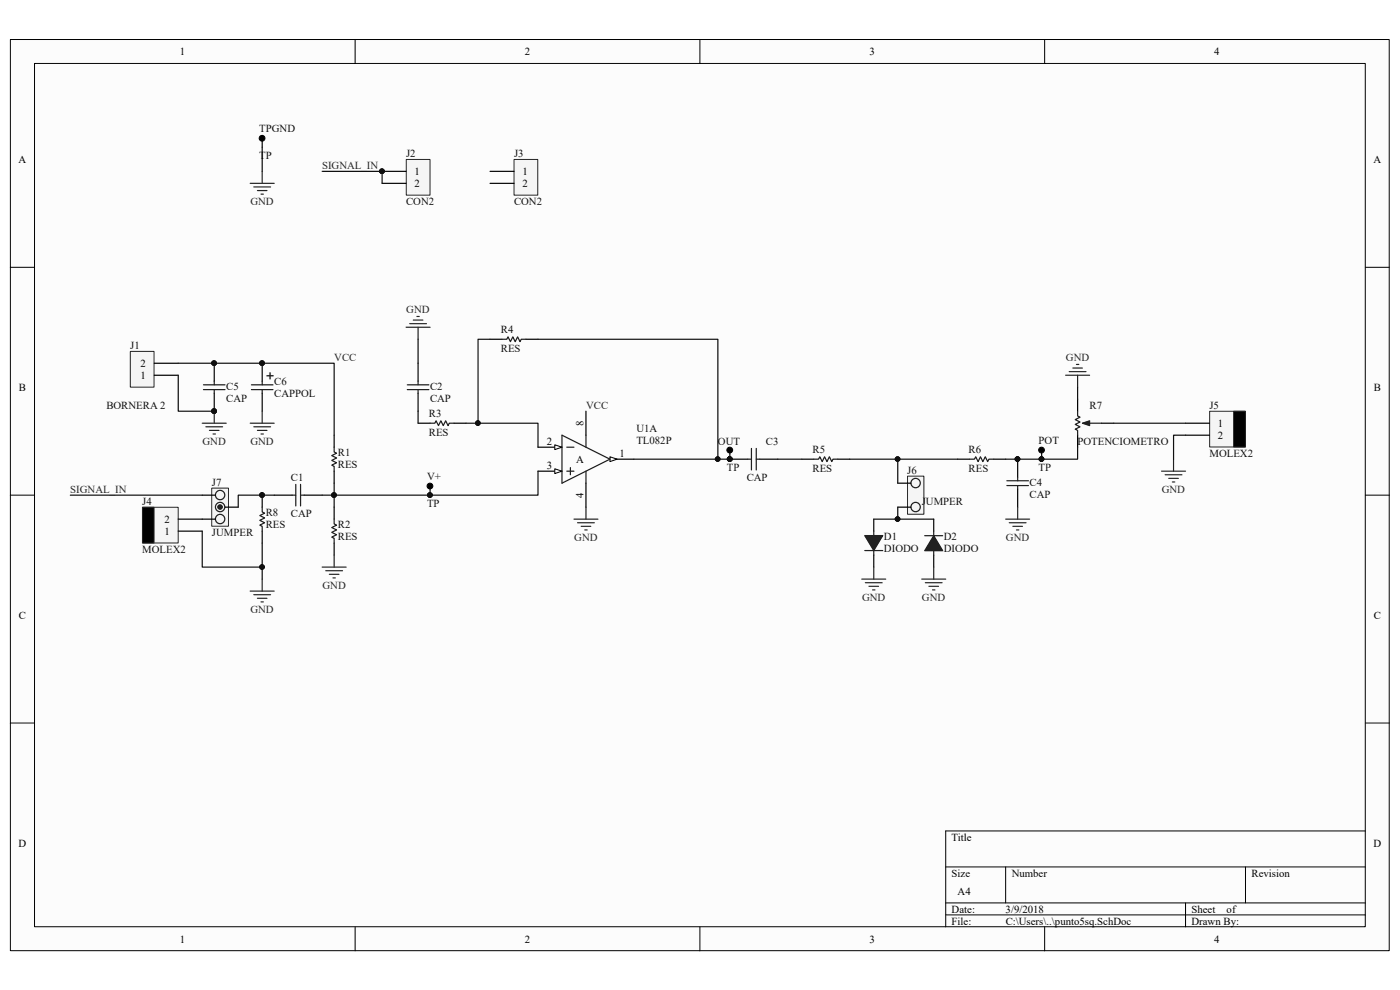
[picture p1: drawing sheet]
<svg xmlns="http://www.w3.org/2000/svg" width="297mm" height="210mm" viewBox="0 0 297 210" stroke-linecap="round" stroke-linejoin="round" font-family="sans-serif">
<path d="M2.2 8.4h292.5v193.3h-292.5z" fill="#fcfcfc"/>
<path d="M2.2 8.4h292.5v193.3h-292.5z" fill="none" stroke="#000" stroke-width=".21"/>
<path d="M7.4 13.5h282.2v183.1h-282.2z" fill="#fcfcfc"/>
<g fill="none" stroke="#000" stroke-width=".21">
<path d="M7.3 13.5h282.3v183.1h-282.3zM75.3 8.4v5.1M148.5 8.4v5.1M221.6 8.4v5.1M2.2 56.7h5.1M289.7 56.7h5.1M2.2 105h5.1M289.7 105h5.1M2.2 153.4h5.1M289.7 153.4h5.1M289.7 176.3h-89.1v20.3M75.3 196.6v5.1"/>
<path d="M148.5 196.6v5.1M200.6 183.9h89.1M200.6 191.5h89.1M200.6 194.1h89.1M213.4 183.9v7.6M221.6 196.6v5.1M251.5 191.5v5.1M264.2 183.9v7.6"/>
</g>
<path d="M104 72h2.5M111.6 72h2.5M70.9 92.3v2.6M70.9 100v2.5M88.7 89.8h2.5M96.3 89.8h2.6M170.1 97.4h2.5M177.7 97.4h2.6M203.2 97.4h2.5M210.8 97.4h2.6M70.9 107.6v2.5M70.9 115.2v2.6" fill="none" stroke="#000" stroke-width=".25"/>
<path d="M106.5 72h1l.3-.5 .5 1 .5-1 .5 1 .5-1 .5 1 .3-.5h1M70.9 94.9v1l.5 .2-1 .5 1 .6-1 .5 1 .5-1 .5 .5 .2v1.1M91.2 89.8h1.1l.2-.5 .5 1 .5-1 .5 1 .5-1 .6 1 .2-.5h1M172.6 97.4h1.1l.2-.5 .5 1 .5-1 .5 1 .6-1 .5 1 .2-.5h1M205.7 97.4h1l.3-.5 .5 1 .5-1 .5 1 .5-1 .5 1 .3-.5h1M231.2 89.8h2.5M70.9 110.1v1l.5 .3-1 .5 1 .5-1 .5 1 .5-1 .5 .5 .3v1" fill="none" stroke="#1c1c1c" stroke-width=".25"/>
<path d="M86.2 69.4h5M86.9 68.7h3.6M87.7 67.9h2M88.4 67.1h.6M88.7 69.4v2.6M121.8 110.1h5.1M122.5 110.9h3.6M123.3 111.7h2M124.1 112.4h.5M124.3 107.6v2.5" fill="none" stroke="#262626" stroke-width=".25"/>
<path d="M229.6 89.8l1.6-.5v1z" fill="#1c1c1c"/>
<path d="M43.2 82.7h4.5M43.2 81.6h4.5M45.5 80.9v.7M45.5 82.7v.7M228.6 87.2v1.1l.5 .2-1 .5 1 .5-1 .5 1 .5-1 .6 .5 .2v1M229.6 89.8l1.6-.5v1zM55.6 107.6v1l.5 .3-1 .5 1 .5-1 .5 1 .5-1 .5 .5 .3v1M62 105h.7M62.7 102.8v4.5M63.8 105h.7M63.8 102.8v4.5M183.5 116.8h3.8" fill="none" stroke="#1c1c1c" stroke-width=".25"/>
<path d="M45.5 77.1v3.8M45.5 83.4v3.8M228.6 84.7v2.5M228.6 92.3v2.6M233.7 89.8h2.5M55.6 105v2.6M55.6 112.7v2.5M58.2 105h3.8M64.5 105h3.8M185.4 110.1v2.6M185.4 117.8v2.5" fill="none" stroke="#000" stroke-width=".25"/>
<g fill="none" stroke="#262626" stroke-width=".25">
<path d="M42.9 89.8h5.1M43.7 90.5h3.5M44.4 91.3h2.1M45.2 92.1h.5M45.5 87.2v2.6M70.9 117.8v2.5M53.1 125.4h5.1M53.8 126.2h3.6M54.6 126.9h2M55.4 127.7h.5M55.6 122.9v2.5M68.3 120.3h5.1"/>
<path d="M69.1 121.1h3.6M69.9 121.8h2M70.6 122.6h.5"/>
</g>
<g fill="#0e0e0e" stroke="#0e0e0e" stroke-width=".21">
<circle cx="45.4" cy="77" r=".49"/>
<circle cx="45.4" cy="87.2" r=".49"/>
<circle cx="55.6" cy="105" r=".49"/>
</g>
<path d="M88.7 72v5.1M88.7 87.2v2.6" fill="none" stroke="#0e0e0e" stroke-width=".25"/>
<path d="M183.5 113.6h3.8l-1.9 3.2z" fill="#1c1c1c"/>
<path d="M183.5 113.6h3.8l-1.9 3.2zM185.4 112.7v.9M185.4 116.8v1M196.2 113.6h3.8" fill="none" stroke="#1c1c1c" stroke-width=".25"/>
<path d="M198.1 110.1v2.6M198.1 117.8v2.5" fill="none" stroke="#000" stroke-width=".25"/>
<path d="M198.1 113.6l1.9 3.2h-3.8z" fill="#1c1c1c"/>
<path d="M198.1 113.6l1.9 3.2h-3.8zM198.1 112.7v.9M198.1 116.8v1M213.6 103h4.6M213.6 102h4.6M215.9 101.2v.8M215.9 103v.8" fill="none" stroke="#1c1c1c" stroke-width=".25"/>
<path d="M165 97.4h5.1" fill="none" stroke="#0e0e0e" stroke-width=".25"/>
<g fill="none" stroke="#262626" stroke-width=".25">
<path d="M226.1 79.6h5.1M226.8 78.8h3.6M227.6 78.1h2M228.4 77.3h.5M228.6 79.6v2.5M213.4 110.1h5M214.1 110.9h3.6M214.9 111.7h2M215.6 112.4h.6M215.9 107.6v2.5M182.8 122.9h5.1M183.6 123.6h3.6"/>
<path d="M184.4 124.4h2M185.1 125.1h.5M185.4 120.3v2.6M195.5 122.9h5.1M196.3 123.6h3.6M197.1 124.4h2M197.8 125.1h.5M198.1 120.3v2.6"/>
</g>
<path d="M215.9 97.4v3.8M215.9 103.8v3.8" fill="none" stroke="#000" stroke-width=".25"/>
<circle cx="215.9" cy="97.4" r=".49" fill="#0e0e0e" stroke="#0e0e0e" stroke-width=".21"/>
<path d="M27.7 74.6h5v7.5h-5z" fill="#f5f5f5"/>
<path d="M27.6 74.5h5.1v7.6h-5.1z" fill="none" stroke="#262626" stroke-width=".21"/>
<path d="M32.7 79.6h5.1M32.7 77.1h5.1" fill="none" stroke="#000" stroke-width=".25"/>
<path d="M256.7 87.3h7.5v7.5h-7.5z" fill="#f5f5f5"/>
<path d="M256.6 87.2h7.6v7.6h-7.6zM261.7 87.2h2.5v7.6h-2.5z" fill="none" stroke="#262626" stroke-width=".21"/>
<path d="M114.1 94.9h5.1M251.5 89.8h5.1M251.5 92.3h5.1" fill="none" stroke="#000" stroke-width=".25"/>
<path d="M261.7 87.3h2.5v7.5h-2.5z" fill="#000"/>
<path d="M117.7 94.4l1.5 .5-1.5 .5z" fill="#fcfcfc"/>
<path d="M117.7 94.4l1.5 .5-1.5 .5z" fill="none" stroke="#000" stroke-width=".21"/>
<path d="M114.1 100h5.1" fill="none" stroke="#000" stroke-width=".25"/>
<path d="M117.7 99.4l1.5 .6-1.5 .5z" fill="#fcfcfc"/>
<path d="M117.7 99.4l1.5 .6-1.5 .5z" fill="none" stroke="#000" stroke-width=".21"/>
<path d="M129.4 97.4h5.1" fill="none" stroke="#000" stroke-width=".25"/>
<path d="M129.4 96.9l1.5 .5-1.5 .5z" fill="#fcfcfc"/>
<path d="M129.4 96.9l1.5 .5-1.5 .5z" fill="none" stroke="#000" stroke-width=".21"/>
<path d="M119.2 92.3l10.2 5.1-10.2 5.1zM120.2 94.9h1.6M120.2 100h1.6M121 99.2v1.5M124.3 92.3v2.6M124.3 100v2.5" fill="none" stroke="#1c1c1c" stroke-width=".25"/>
<path d="M124.3 87.2v5.1M124.3 102.5v5.1" fill="none" stroke="#000" stroke-width=".25"/>
<path d="M86.2 33.9h5v7.5h-5z" fill="#f5f5f5"/>
<path d="M86.2 33.8h5v7.6h-5z" fill="none" stroke="#262626" stroke-width=".21"/>
<path d="M81.1 36.4h5.1M81.1 38.9h5.1" fill="none" stroke="#000" stroke-width=".25"/>
<circle cx="81" cy="36.3" r=".49" fill="#0e0e0e" stroke="#0e0e0e" stroke-width=".21"/>
<path d="M109.1 33.9h5v7.5h-5z" fill="#f5f5f5"/>
<path d="M109.1 33.8h5v7.6h-5z" fill="none" stroke="#262626" stroke-width=".21"/>
<path d="M55.6 29v2.3M104 36.4h5M104 38.9h5M55.6 77.1v3.8M88.7 77.1v3.8M55.6 83.4v3.8M88.7 83.4v3.8M154.8 97.4h3.9M161.2 97.4h3.8" fill="none" stroke="#000" stroke-width=".25"/>
<circle cx="55.6" cy="29.3" r=".61" fill="#000" stroke="#000" stroke-width=".21"/>
<g fill="none" stroke="#262626" stroke-width=".25">
<path d="M53.1 38.9h5.1M53.8 39.7h3.6M55.6 36.4v2.5M54.6 40.4h2M55.4 41.2h.5M53.1 89.8h5.1M53.8 90.5h3.6M54.6 91.3h2M55.4 92.1h.5M55.6 87.2v2.6M246.4 100h5.1M249 97.4v2.6"/>
<path d="M247.2 100.7h3.5M248 101.5h2M248.7 102.2h.5"/>
</g>
<path d="M55.6 31.3v5.1M68.3 36.4h12.8v2.5M37.8 79.6v7.6h7.7M37.8 77.1h33.1v15.2M104 72h-2.6v17.8h-2.5M114.1 72h38.2v25.4h2.5M101.4 89.8h12.7v5.1M134.5 97.4h17.8" fill="none" stroke="#0e0e0e" stroke-width=".25"/>
<g fill="#0e0e0e" stroke="#0e0e0e" stroke-width=".21">
<circle cx="81" cy="36.3" r=".49"/>
<circle cx="154.8" cy="97.4" r=".49"/>
<circle cx="152.3" cy="97.4" r=".49"/>
<circle cx="55.6" cy="77" r=".49"/>
<circle cx="45.4" cy="87.2" r=".49"/>
<circle cx="45.4" cy="77" r=".49"/>
<circle cx="101.4" cy="89.8" r=".49"/>
</g>
<path d="M53.3 82.7h4.6M53.3 81.6h4.6M55.6 80.9v.7M55.6 82.7v.7M86.4 82.7h4.6M86.4 81.6h4.6M88.7 80.9v.7M88.7 82.7v.7M158.7 97.4h.7M159.4 95.1v4.6M160.4 97.4h.8M160.4 95.1v4.6" fill="none" stroke="#1c1c1c" stroke-width=".25"/>
<path d="M30.3 107.7h7.5v7.5h-7.5z" fill="#f5f5f5"/>
<path d="M30.2 107.6h7.6v7.6h-7.6zM30.2 107.6h2.5v7.6h-2.5z" fill="none" stroke="#262626" stroke-width=".21"/>
<path d="M37.8 112.7h5.1M37.8 110.1h5.1" fill="none" stroke="#000" stroke-width=".25"/>
<path d="M30.3 107.7h2.4v7.5h-2.4z" fill="#000"/>
<path d="M114.1 100v5h-43.2v2.6M180.3 97.4h22.9M70.9 102.5v2.5h-2.6" fill="none" stroke="#0e0e0e" stroke-width=".25"/>
<g fill="#0e0e0e" stroke="#0e0e0e" stroke-width=".21">
<circle cx="70.9" cy="105" r=".49"/>
<circle cx="91.2" cy="105" r=".49"/>
<circle cx="190.4" cy="97.4" r=".49"/>
</g>
<path d="M192.6 101h3.4v8.1h-3.4z" fill="#f5f5f5"/>
<path d="M192.5 101h3.5v8.1h-3.5z" fill="none" stroke="#262626" stroke-width=".21"/>
<g fill="none" stroke="#1c1c1c" stroke-width=".25">
<circle cx="194.2" cy="102.5" r=".99"/>
<circle cx="194.2" cy="107.6" r=".99"/>
</g>
<path d="M190.5 102.5h2.8M190.5 107.6h2.8" fill="none" stroke="#000" stroke-width=".25"/>
<path d="M190.5 97.4v5.1M185.4 110.1h12.7M190.5 107.6v2.5" fill="none" stroke="#0e0e0e" stroke-width=".25"/>
<g fill="#0e0e0e" stroke="#0e0e0e" stroke-width=".21">
<circle cx="190.4" cy="110.1" r=".49"/>
<circle cx="190.4" cy="97.4" r=".49"/>
</g>
<path d="M45 103.6h3.5v8h-3.5z" fill="#f5f5f5"/>
<path d="M44.9 103.5h3.6v8.1h-3.6z" fill="none" stroke="#262626" stroke-width=".21"/>
<g fill="none" stroke="#1c1c1c" stroke-width=".25">
<circle cx="46.7" cy="107.6" r=".99"/>
<circle cx="46.7" cy="110.1" r=".99"/>
<circle cx="46.7" cy="105" r=".99"/>
</g>
<path d="M154.8 95.1v2.3M221 95.1v2.3M42.9 105h2.8M42.9 110.1h2.8M47.7 107.6h2.8M91.2 102.8v2.2" fill="none" stroke="#000" stroke-width=".25"/>
<circle cx="46.7" cy="107.6" r=".49" fill="#1c1c1c" stroke="#1c1c1c" stroke-width=".21"/>
<path d="M228.6 94.9v2.5h-15.2M228.6 82.1v2.6M236.2 89.8h15.3M251.5 92.3h-2.5v5.1M14.9 105h28M42.9 112.7v7.6h12.7v-5.1M58.2 105h-7.7v2.6M55.6 120.3v2.6" fill="none" stroke="#0e0e0e" stroke-width=".25"/>
<g fill="#0e0e0e" stroke="#0e0e0e" stroke-width=".21">
<circle cx="55.6" cy="105" r=".49"/>
<circle cx="55.6" cy="120.3" r=".49"/>
<circle cx="91.2" cy="105" r=".49"/>
<circle cx="154.8" cy="97.4" r=".49"/>
<circle cx="221" cy="97.4" r=".49"/>
<circle cx="215.9" cy="97.4" r=".49"/>
</g>
<g fill="#000" stroke="#000" stroke-width=".21">
<circle cx="154.8" cy="95.5" r=".61"/>
<circle cx="221" cy="95.5" r=".61"/>
<circle cx="91.2" cy="103.1" r=".61"/>
</g>
<text font-size="3.2" fill="#0e0e0e" x="56.4" y="80.8">+</text>
<g font-size="2.3">
<text x="38.2" y="11.7">1</text>
<text x="111.3" y="11.7">2</text>
<text x="184.5" y="11.7">3</text>
<text x="257.6" y="11.7">4</text>
<text x="3.9" y="34.6">A</text>
<text x="291.4" y="34.6">A</text>
<text x="87.9" y="37.1">1</text>
<text x="87.9" y="39.7">2</text>
<text x="110.8" y="37.1">1</text>
<text x="110.8" y="39.7">2</text>
<text x="29.8" y="77.9">2</text>
<text x="4" y="82.9">B</text>
<text x="29.8" y="80.4">1</text>
<text x="291.5" y="82.9">B</text>
<text x="116" y="94.4">2</text>
<text x="123.8" y="90.3" transform="rotate(-90 123.8 90.3)">8</text>
<text x="258.4" y="90.6">1</text>
<text x="258.4" y="93.1">2</text>
<text x="116" y="99.4">3</text>
<text x="122.3" y="98.2">A</text>
<text x="131.4" y="96.9">1</text>
<text x="123.8" y="105.7" transform="rotate(-90 123.8 105.7)">4</text>
<text x="34.9" y="113.5">1</text>
<text x="34.9" y="110.9">2</text>
<text x="4" y="131.3">C</text>
<text x="291.5" y="131.3">C</text>
<text x="3.9" y="179.6">D</text>
<text x="201.9" y="178.3">Title</text>
<text x="291.4" y="179.6">D</text>
<text x="201.9" y="186">Size</text>
<text x="214.6" y="186">Number</text>
<text x="265.5" y="186">Revision</text>
<text x="203.2" y="189.8">A4</text>
<text x="201.9" y="193.6">Date:</text>
<text x="201.9" y="196.1">File:</text>
<text x="213.3" y="193.6">3/9/2018</text>
<text x="213.4" y="196.1">C:\Users\..\punto5sq.SchDoc</text>
<text x="252.8" y="196.1">Drawn By:</text>
<text x="252.8" y="193.6">Sheet</text>
<text x="260.2" y="193.6">of</text>
<text x="38.2" y="199.9">1</text>
<text x="111.3" y="199.9">2</text>
<text x="184.5" y="199.9">3</text>
<text x="257.6" y="199.9">4</text>
</g>
<g font-size="2.3" fill="#0e0e0e">
<text x="55" y="28">TPGND</text>
<text x="55" y="33.8">TP</text>
<text x="86.1" y="33.3">J2</text>
<text x="109.1" y="33.3">J3</text>
<text x="86.1" y="43.5">CON2</text>
<text x="109.1" y="43.5">CON2</text>
<text x="106.3" y="70.7">R4</text>
<text x="27.6" y="74">J1</text>
<text x="106.3" y="74.8">RES</text>
<text x="48" y="82.7">C5</text>
<text x="58.2" y="81.7">C6</text>
<text x="91.2" y="82.7">C2</text>
<text x="22.6" y="86.7">BORNERA 2</text>
<text x="48" y="85.2">CAP</text>
<text x="58.2" y="84.2">CAPPOL</text>
<text x="91" y="88.5">R3</text>
<text x="91.2" y="85.2">CAP</text>
<text x="231.1" y="86.7">R7</text>
<text x="256.6" y="86.7">J5</text>
<text x="91" y="92.6">RES</text>
<text x="135" y="91.6">U1A</text>
<text x="135" y="94.1">TL082P</text>
<text x="152.3" y="94.4">OUT</text>
<text x="162.5" y="94.4">C3</text>
<text x="220.3" y="94.1">POT</text>
<text x="228.6" y="94.4">POTENCIOMETRO</text>
<text x="61.7" y="102">C1</text>
<text x="71.7" y="96.6">R1</text>
<text x="71.7" y="99.2">RES</text>
<text x="90.6" y="101.7">V+</text>
<text x="154.2" y="99.9">TP</text>
<text x="158.4" y="102">CAP</text>
<text x="172.4" y="96.1">R5</text>
<text x="172.4" y="100.2">RES</text>
<text x="192.5" y="100.5">J6</text>
<text x="205.5" y="96.1">R6</text>
<text x="205.5" y="100.2">RES</text>
<text x="220.3" y="99.9">TP</text>
<text x="256.6" y="96.9">MOLEX2</text>
<text x="30.2" y="107.1">J4</text>
<text x="45" y="103">J7</text>
<text x="90.6" y="107.6">TP</text>
<text x="195.5" y="107.1">JUMPER</text>
<text x="218.4" y="103">C4</text>
<text x="218.4" y="105.6">CAP</text>
<text x="45" y="113.7">JUMPER</text>
<text x="56.4" y="109.4">R8</text>
<text x="56.4" y="111.9">RES</text>
<text x="61.7" y="109.6">CAP</text>
<text x="71.7" y="111.9">R2</text>
<text x="30.2" y="117.3">MOLEX2</text>
<text x="71.7" y="114.5">RES</text>
<text x="187.5" y="114.5">D1</text>
<text x="187.5" y="117">DIODO</text>
<text x="200.2" y="114.5">D2</text>
<text x="200.2" y="117">DIODO</text>
</g>
<g font-size="2.3" fill="#262626">
<text x="68.3" y="35.9">SIGNAL_IN</text>
<text x="53.1" y="43.5">GND</text>
<text x="86.2" y="66.4">GND</text>
<text x="70.9" y="76.6">VCC</text>
<text x="226.1" y="76.6">GND</text>
<text x="124.3" y="86.7">VCC</text>
<text x="43" y="94.4">GND</text>
<text x="53.1" y="94.4">GND</text>
<text x="14.9" y="104.6">SIGNAL_IN</text>
<text x="246.5" y="104.6">GND</text>
<text x="121.8" y="114.7">GND</text>
<text x="213.4" y="114.7">GND</text>
<text x="68.4" y="124.9">GND</text>
<text x="53.1" y="130">GND</text>
<text x="182.9" y="127.4">GND</text>
<text x="195.6" y="127.4">GND</text>
</g>
</svg>
